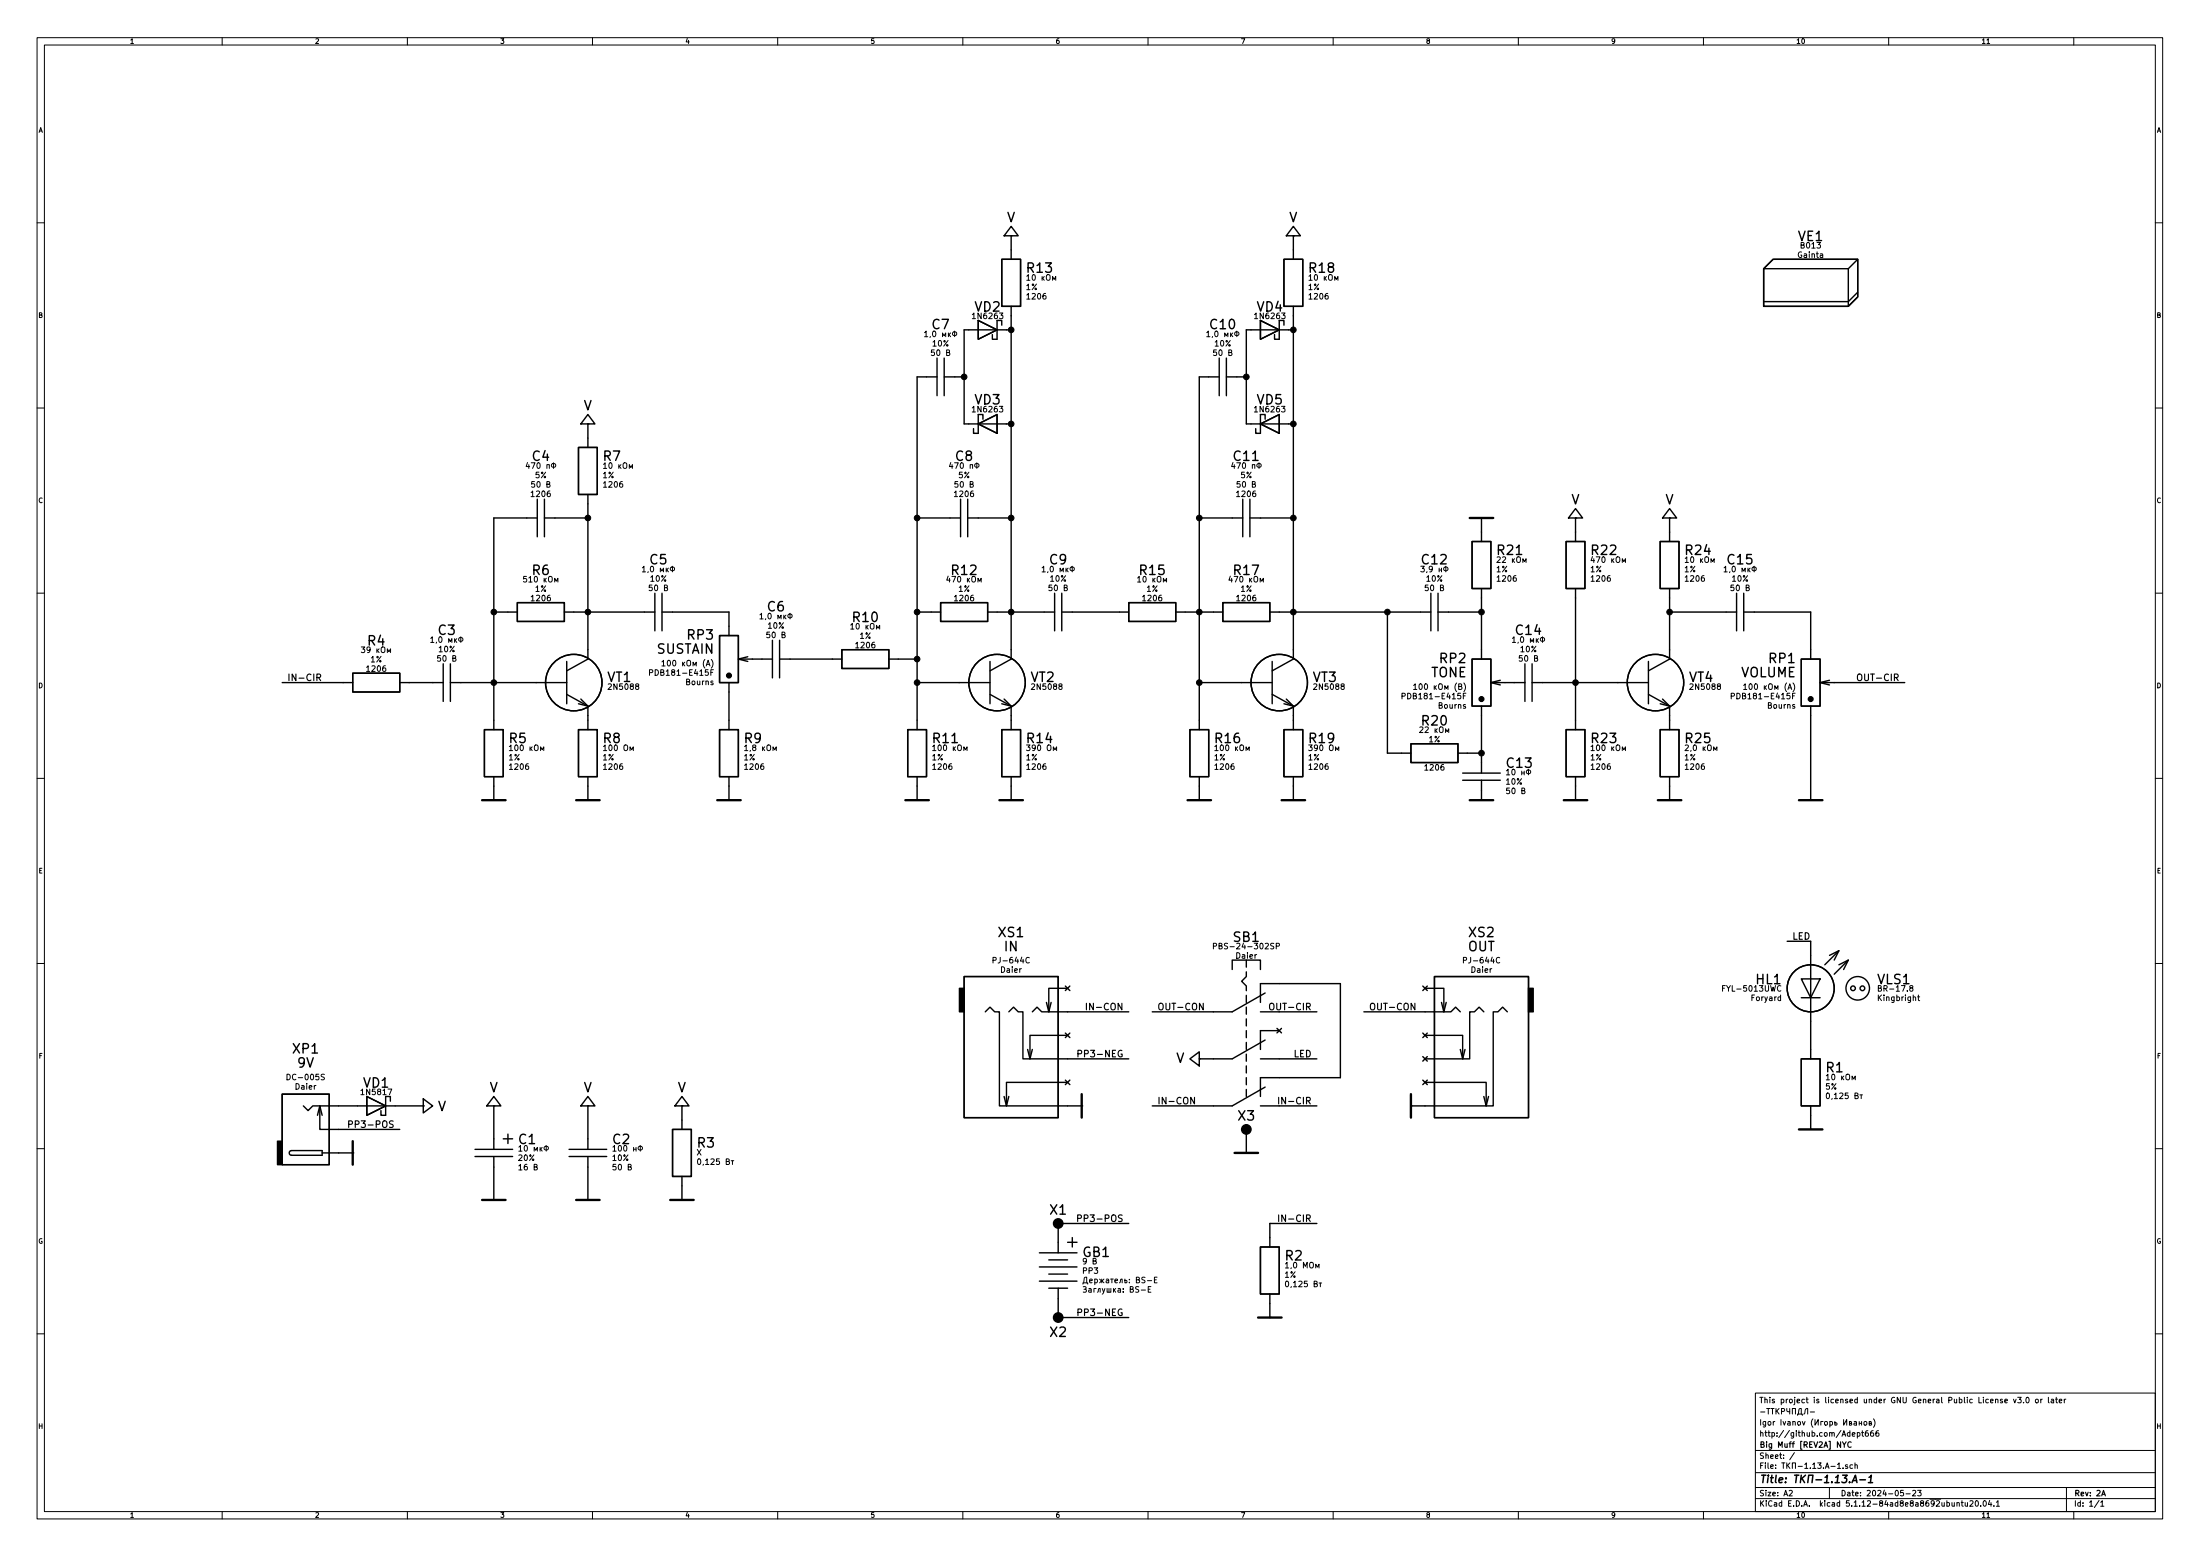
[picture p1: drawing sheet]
<svg xmlns="http://www.w3.org/2000/svg" width="594mm" height="420mm" viewBox="0 0 594 420" stroke-linecap="round" stroke-linejoin="round" font-family="sans-serif">
<g fill="none" stroke="#000" stroke-width=".27">
<path d="M10 10.2h574v400h-574zM12 12.2h570v396h-570zM60 10.2v2M110 10.2v2M160 10.2v2M210 10.2v2M260 10.2v2M310 10.2v2M360 10.2v2M410 10.2v2M460 10.2v2M510 10.2v2"/>
<path d="M536.5 11.8h.8M560 10.2v2M10 60.2h2M277.3 74.6l.4-.4v1.5M277.3 75.7h.8M278.9 74.3l.2-.1a.81 .81 0 0 1 .5 .7 .81 .81 0 0 1-.5 .8l-.4-.6zM282.6 74.4l.3-.2 .6 .2 .1 .8a.51 .51 0 0 1-.5 .5 .51 .51 0 0 1-.6-.5zM284.2 75.7v-1l.5 .8 .4-.8v1M353.5 74.6l.4-.4v1.5M353.5 75.7h.8M355.1 74.3l.2-.1a.81 .81 0 0 1 .5 .7 .81 .81 0 0 1-.5 .8l-.4-.6zM358.8 74.4l.3-.2 .6 .2 .1 .8a.51 .51 0 0 1-.5 .5 .51 .51 0 0 1-.6-.5z"/>
<path d="M360.4 75.7v-1l.5 .8 .4-.8v1M582 60.2h2M249.7 89.8l.4-.4v1.5M249.7 90.9h.8M251.2 90.8l-.1 .3M252.3 94.5h-.7l-.1 .7 .7-.1 .1 .8-.2 .1-.6-.1M253.1 94.6l.2-.1a.81 .81 0 0 1 .5 .7 .81 .81 0 0 1-.5 .8l-.4-.6zM255.6 95.2l.7-.1v-.5l-.7-.1v1.5h.6l.3-.5-.4-.3M256.1 89.9v1M256.3 90.3l.4 .6M256.7 89.9l-.6 .6M257.8 89.4v1.5"/>
<path d="M325.9 89.8l.4-.4v1.5M325.9 90.9h.8M327.4 90.8l-.1 .3M328.5 94.5h-.7l-.1 .7 .7-.1 .1 .8-.2 .1-.6-.1M329.3 94.6l.2-.1a.81 .81 0 0 1 .5 .7 .81 .81 0 0 1-.5 .8l-.4-.6zM331.8 95.2l.7-.1v-.5l-.7-.1v1.5h.6l.3-.5-.4-.3M332.3 89.9v1M332.5 90.3l.4 .6M332.9 89.9l-.6 .6M334 89.4v1.5M10 110.2h2M582 110.2h2"/>
<path d="M142.4 124.9l-.3 1.1h.9M142.8 125.5v1M144.3 130h-.7l-.1 .8 .8-.1v.7l-.2 .2-.6-.2M145.1 130.2l.2-.2a.81 .81 0 0 1 .6 .8 .81 .81 0 0 1-.6 .8l-.3-.6zM147.7 126.5v-1h.6v1M147.7 130.8l.6-.1 .1-.5-.7-.2v1.6h.6l.2-.5-.3-.3M149.5 125v1.5M163 125.4l.4-.4v1.5M163 126.5h.8M164.6 125.1l.2-.1a.81 .81 0 0 1 .5 .7 .81 .81 0 0 1-.5 .8l-.4-.6zM168.3 125.2l.3-.2 .6 .2 .1 .8a.51 .51 0 0 1-.5 .5 .51 .51 0 0 1-.6-.5zM169.9 126.5v-1l.5 .8 .4-.8v1"/>
<path d="M256.7 124.9l-.3 1.1h.9M257.1 125.5v1M258.6 130h-.7l-.1 .8 .8-.1v.7l-.2 .2-.6-.2M259.4 130.2l.2-.2a.81 .81 0 0 1 .6 .8 .81 .81 0 0 1-.6 .8l-.3-.6zM262 126.5v-1h.6v1M262 130.8l.6-.1 .1-.5-.7-.2v1.6h.6l.2-.5-.3-.3M263.8 125v1.5M332.9 124.9l-.3 1.1h.9M333.3 125.5v1M334.8 130h-.7l-.1 .8 .8-.1v.7l-.2 .2-.6-.2M335.6 130.2l.2-.2a.81 .81 0 0 1 .6 .8 .81 .81 0 0 1-.6 .8l-.3-.6zM338.2 126.5v-1h.6v1"/>
<path d="M338.2 130.8l.6-.1 .1-.5-.7-.2v1.6h.6l.2-.5-.3-.3M340 125v1.5M142.2 155.6h-.8v.8l.7-.1 .1 .7-.3 .2-.5-.2M142.8 156.1l.5-.5v1.6M142.8 157.2h.9M148.2 155.8l.3-.2a.53 .53 0 0 1 .6 .6v.5a.51 .51 0 0 1-.8 .4l-.2-.4zM149.8 157.2v-1l.4 .7 .4-.7v1M173.5 153.3l.4-.4v1.5M173.5 154.4h.8M175 154.3l-.1 .3M176.1 158h-.7l-.1 .7 .7-.1 .1 .8-.2 .1-.6-.1M176.9 158.1l.2-.1a.81 .81 0 0 1 .5 .7 .81 .81 0 0 1-.5 .8l-.4-.6z"/>
<path d="M179.4 158.7l.7-.1v-.5l-.7-.1v1.5h.6l.3-.5-.4-.3M179.9 153.4v1M180.1 153.8l.4 .6M180.5 153.4l-.6 .6M181.6 152.9v1.5M256 155.6l-.3 1.1h.9M256.4 156.2v1M257 155.6h1.1l-.7 1.6M262.5 155.8l.3-.2a.53 .53 0 0 1 .6 .6v.5a.51 .51 0 0 1-.8 .4l-.2-.4zM264.1 157.2v-1l.4 .7 .4-.7v1M281.4 153.3l.4-.4v1.5M281.4 154.4h.9"/>
<path d="M283 154.3l-.1 .3M284 158h-.7l-.1 .7 .8-.1v.8l-.2 .1-.6-.1M284.8 158.1l.2-.1a.81 .81 0 0 1 .6 .7 .81 .81 0 0 1-.6 .8l-.3-.6zM287.4 158.7l.6-.1 .1-.5-.7-.1v1.5h.6l.2-.5-.3-.3M287.9 153.4v1M288 153.8l.4 .6M288.4 153.4l-.5 .6M289.5 152.9v1.5M307.2 156.1l.4-.5v1.6M307.2 157.2h.9M308.8 155.8l.2-.2a.81 .81 0 0 1 .5 .8 .81 .81 0 0 1-.5 .8l-.4-.6zM312.5 155.8l.4-.2 .5 .2 .1 .9a.51 .51 0 0 1-.5 .5 .51 .51 0 0 1-.5-.5z"/>
<path d="M314.1 157.2v-1l.5 .7 .4-.7v1M332.2 155.6l-.3 1.1h.9M332.6 156.2v1M333.2 155.6h1.1l-.7 1.6M338.7 155.8l.3-.2a.53 .53 0 0 1 .6 .6v.5a.51 .51 0 0 1-.8 .4l-.2-.4zM340.3 157.2v-1l.4 .7 .4-.7v1M383.7 152.9h.9l-.5 .6 .5 .1v.7l-.3 .1-.6-.1M385.6 158h-.7l-.1 .7 .8-.1v.8l-.2 .1-.6-.1M386.4 158.1l.2-.1a.81 .81 0 0 1 .6 .7 .81 .81 0 0 1-.6 .8l-.3-.6zM388.6 153.9h.7M389 158.7l.6-.1 .1-.5-.7-.1v1.5h.6l.2-.5-.3-.3M389.3 153.4v1"/>
<path d="M390.4 152.9v1.5M404.3 150.5l.6-.1 .2 .4-.9 1.1h.9M405.7 150.5l.6-.1 .3 .4-1 1.1h1M409.6 150.6l.3-.2 .6 .2 .1 .8a.51 .51 0 0 1-.5 .5 .51 .51 0 0 1-.6-.5zM411.2 151.9v-1l.5 .8 .4-.8v1M430 150.3l-.4 1.1h1M430.4 150.9v1M431 150.4h1.1l-.7 1.5M436.5 150.6l.3-.2a.53 .53 0 0 1 .6 .5v.5a.51 .51 0 0 1-.8 .4l-.2-.4zM438.1 151.9v-1l.4 .8 .4-.8v1M455.1 150.8l.4-.4v1.5M455.1 151.9h.8"/>
<path d="M456.7 150.5l.2-.1a.81 .81 0 0 1 .5 .7 .81 .81 0 0 1-.5 .8l-.4-.6zM460.4 150.6l.3-.2 .6 .2 .1 .8a.51 .51 0 0 1-.5 .5 .51 .51 0 0 1-.6-.5zM462 151.9v-1l.5 .8 .4-.8v1M465.6 153.3l.4-.4v1.5M465.6 154.4h.8M467.1 154.3l-.1 .3M468.2 158h-.7l-.1 .7 .7-.1 .1 .8-.2 .1-.6-.1M469 158.1l.2-.1a.81 .81 0 0 1 .5 .7 .81 .81 0 0 1-.5 .8l-.4-.6zM471.5 158.7l.7-.1v-.5l-.7-.1v1.5h.6l.3-.5-.4-.3M472 153.4v1M472.2 153.8l.4 .6M472.6 153.4l-.6 .6"/>
<path d="M473.7 152.9v1.5M10 160.2h2M97.6 174.7h.9l-.5 .6 .4 .1v.7l-.2 .1-.6-.1M99.9 175.3l-.2 .3h-.5v-.8l.5-.1 .2 .3-.2 1.1-.5 .1M103 174.9l.3-.2 .6 .2v.8a.51 .51 0 0 1-.5 .5 .51 .51 0 0 1-.5-.5zM104.6 176.2v-1l.4 .8 .5-.8v1M116.3 172.4l.4-.5v1.6M116.3 173.5h.9M117.9 173.4l-.1 .3M118.9 177h-.7l-.1 .7h.8v.7l-.2 .2-.6-.2M119.7 177.2l.2-.2a.81 .81 0 0 1 .6 .8 .81 .81 0 0 1-.6 .8l-.3-.6zM122.3 177.7h.6l.1-.5-.7-.2v1.6h.6l.2-.6-.3-.3"/>
<path d="M122.8 172.5v1M122.9 172.9l.4 .6M123.3 172.5l-.5 .5M124.4 171.9v1.6M178.7 178.7l.5-.4v1.5M178.7 179.8h.9M180.3 178.4l.2-.1a.81 .81 0 0 1 .6 .8 .81 .81 0 0 1-.6 .7l-.3-.6zM190.3 178.1a1.78 1.78 0 0 0 0 2.3M190.7 179.8l.5-1.5 .5 1.5M190.9 179.4h.7M192.1 178.1a1.7 1.7 0 0 1 0 2.3M205.2 166l.4-.4v1.5"/>
<path d="M205.2 167.1h.9M206.8 167l-.1 .3M207.8 170.7h-.7l-.1 .7 .8-.1v.8l-.2 .1-.6-.1M208.6 170.8l.2-.1a.81 .81 0 0 1 .6 .7 .81 .81 0 0 1-.6 .8l-.3-.6zM211.2 171.4l.6-.1 .1-.5-.7-.1v1.5h.6l.2-.5-.3-.3M211.7 166.1v1M211.8 166.5l.4 .6M212.2 166.1l-.5 .6M213.3 165.6v1.5M229.7 168.8l.4-.5v1.6M229.7 169.9h.9M231.3 168.5l.2-.2a.81 .81 0 0 1 .5 .8 .81 .81 0 0 1-.5 .8l-.3-.6z"/>
<path d="M235.1 168.5l.3-.2 .6 .2v.9a.51 .51 0 0 1-.5 .5 .51 .51 0 0 1-.5-.5zM236.7 169.9v-1l.4 .7 .4-.7v1M408.4 172.4l.4-.5v1.6M408.4 173.5h.9M410 173.4l-.1 .3M411 177h-.7l-.1 .7h.8v.7l-.2 .2-.6-.2M411.8 177.2l.2-.2a.81 .81 0 0 1 .6 .8 .81 .81 0 0 1-.6 .8l-.3-.6zM414.4 177.7h.6l.1-.5-.7-.2v1.6h.6l.2-.6-.3-.3M414.9 172.5v1M415 172.9l.4 .6M415.4 172.5l-.5 .5M416.5 171.9v1.6"/>
<path d="M582 160.2h2M175.4 181.6h.7l.1-.6-.8-.2v1.6M191.9 181.6h.6M192.7 180.8h-.8v1.6M378.6 188l.7-.1 .1-.6-.8-.1v1.5M381.7 185.1l.5-.5v1.6M381.7 186.2h.9M383.3 184.8l.2-.2a.81 .81 0 0 1 .6 .8 .81 .81 0 0 1-.6 .8l-.3-.6zM383.4 196.4l.6-.1 .3 .4-1 1.1h1M384.8 196.4l.6-.1 .3 .4-.9 1.1h.9M388.7 196.5l.4-.2 .5 .2 .1 .8a.51 .51 0 0 1-.5 .5 .51 .51 0 0 1-.5-.5zM390.3 197.8v-1l.5 .8 .4-.8v1"/>
<path d="M393.3 184.4a1.7 1.7 0 0 0 0 2.4M393.9 185.4l.7-.2v-.4l-.7-.2v1.6h.6l.3-.5-.4-.3M395.1 187.9h.6M395.3 184.4a1.78 1.78 0 0 1 0 2.4M395.9 187.2h-.8v1.5M467.5 188l.7-.1 .1-.6-.8-.1v1.5M470.8 185.1l.5-.5v1.6M470.8 186.2h.9M472.4 184.8l.2-.2a.81 .81 0 0 1 .6 .8 .81 .81 0 0 1-.6 .8l-.3-.6zM482.4 184.4a1.78 1.78 0 0 0 0 2.4M482.8 186.2l.5-1.6 .5 1.6M483 185.7h.7"/>
<path d="M484 187.9h.6M484.2 184.4a1.7 1.7 0 0 1 0 2.4M484.8 187.2h-.8v1.5M10 210.2h2M137.5 201.6l.5-.4v1.5M137.5 202.7h.9M139.1 201.3l.3-.1a.81 .81 0 0 1 .5 .7 .81 .81 0 0 1-.5 .8l-.4-.6zM144.4 201.4l.3-.2a.53 .53 0 0 1 .6 .5v.5a.51 .51 0 0 1-.8 .4l-.2-.4zM146 202.7v-1l.4 .8 .4-.8v1M163 201.6l.4-.4v1.5M163 202.7h.8M164.5 201.3l.3-.1a.81 .81 0 0 1 .5 .7 .81 .81 0 0 1-.5 .8l-.4-.6z"/>
<path d="M166 201.3l.2-.1a.81 .81 0 0 1 .5 .7 .81 .81 0 0 1-.5 .8l-.3-.6zM168.6 201.4l.2-.2a.53 .53 0 0 1 .7 .5v.5a.51 .51 0 0 1-.5 .5 .51 .51 0 0 1-.5-.5zM170.1 202.7v-1l.5 .8 .4-.8v1M201.1 201.6l.4-.4v1.5M201.1 202.7h.8M202.6 202.6l-.1 .3M207.2 201.4l.2-.2a.53 .53 0 0 1 .7 .5v.5a.51 .51 0 0 1-.5 .5 .51 .51 0 0 1-.5-.5zM208.7 202.7v-1l.5 .8 .4-.8v1M251.8 201.6l.5-.4v1.5M251.8 202.7h.9M253.4 201.3l.3-.1a.81 .81 0 0 1 .5 .7 .81 .81 0 0 1-.5 .8l-.4-.6zM258.7 201.4l.3-.2a.53 .53 0 0 1 .6 .5v.5a.51 .51 0 0 1-.8 .4l-.2-.4z"/>
<path d="M260.3 202.7v-1l.4 .8 .4-.8v1M277.2 201.2h.9l-.5 .5 .5 .2v.6l-.3 .2-.6-.2M282.9 201.4l.2-.2a.53 .53 0 0 1 .7 .5v.5a.51 .51 0 0 1-.5 .5 .51 .51 0 0 1-.5-.5zM284.4 202.7v-1l.5 .8 .4-.8v1M328 201.6l.5-.4v1.5M328 202.7h.9M329.6 201.3l.3-.1a.81 .81 0 0 1 .5 .7 .81 .81 0 0 1-.5 .8l-.4-.6zM334.9 201.4l.3-.2a.53 .53 0 0 1 .6 .5v.5a.51 .51 0 0 1-.8 .4l-.2-.4zM336.5 202.7v-1l.4 .8 .4-.8v1M353.4 201.2h.9l-.5 .5 .5 .2v.6l-.3 .2-.6-.2M359.1 201.4l.2-.2a.53 .53 0 0 1 .7 .5v.5a.51 .51 0 0 1-.5 .5 .51 .51 0 0 1-.5-.5zM360.6 202.7v-1l.5 .8 .4-.8v1"/>
<path d="M406.8 208.1l.4-.4v1.5M406.8 209.2h.9M407.6 212.8h-.7l-.1 .7 .7-.1 .1 .8-.2 .1-.6-.1M408.4 212.9l.2-.1a.81 .81 0 0 1 .5 .8 .81 .81 0 0 1-.5 .7l-.3-.6zM410.9 208.7h.7M410.9 213.5l.7-.1 .1-.5-.8-.1v1.5h.6l.3-.5-.3-.3M411.6 208.2v1M412.7 207.7v1.5M429.6 201.6l.5-.4v1.5M429.6 202.7h.9M431.2 201.3l.3-.1a.81 .81 0 0 1 .5 .7 .81 .81 0 0 1-.5 .8l-.4-.6zM436.5 201.4l.3-.2a.53 .53 0 0 1 .6 .5v.5a.51 .51 0 0 1-.8 .4l-.2-.4z"/>
<path d="M438.1 202.7v-1l.4 .8 .4-.8v1M455.1 201.3l.5-.1 .3 .4-.9 1.1h.9M456.6 202.6l-.1 .3M461.2 201.4l.2-.2a.53 .53 0 0 1 .7 .5v.5a.51 .51 0 0 1-.5 .5 .51 .51 0 0 1-.5-.5zM462.7 202.7v-1l.5 .8 .4-.8v1M582 210.2h2M268.1 259.3l.8-.1 .1-.6-.9-.1v1.5M278 258.6a.68 .68 0 0 0-1 .7 .68 .68 0 0 0 1 .6M327.7 255.5l.7-.1v-.6l-.7-.1v1.5M344.6 255.5l.8-.1v-.6l-.8-.1v1.5M395.2 259.3l.7-.1 .1-.6-.8-.1v1.5M405 258.6a.68 .68 0 0 0-1 .7 .68 .68 0 0 0 1 .6"/>
<path d="M10 260.2h2M465.2 266.8h.5M465.9 266.1h-.7v1.6M480.9 266.3a.68 .68 0 0 0-1 .6 .68 .68 0 0 0 1 .6M507.2 266.8l.7-.1v-.4l-.7-.2v1.6h.6l.3-.6-.4-.3M516 266.8l-.3-.3 .1-.2 .6-.1v.5l-.4 .1-.3 .3 .3 .6 .4-.1 .2-.2-.3-.6M517.8 269.2h.6M518 268.7v1.3l.4 .2M582 260.2h2M77.5 290.1a.77 .77 0 0 1 .9 .7 .77 .77 0 0 1-.9 .8zM87.6 290.1h-.7l-.1 .5a.63 .63 0 0 1 .7 .8l-.8 .1M493.2 290.5l.4-.4v1.5"/>
<path d="M493.2 291.6h.8M493.3 295.3l.2-.2a.81 .81 0 0 1 .5 .8 .81 .81 0 0 1-.5 .8l-.3-.6zM494.8 290.2l.2-.1a.81 .81 0 0 1 .5 .7 .81 .81 0 0 1-.5 .8l-.4-.6zM498.5 290.3l.3-.2 .6 .2 .1 .8a.51 .51 0 0 1-.5 .5 .51 .51 0 0 1-.6-.5zM500.1 291.6v-1l.5 .8 .4-.8v1M500.9 295.9l.7-.2v-.4l-.7-.2v1.6h.6l.3-.5-.4-.3M502.2 295.6h.7M502.6 295.6v1.1M10 310.2h2M140.1 309.7l.4-.4v1.5M140.1 314.8l.4-.4v1.5M140.1 310.8h.9"/>
<path d="M140.1 315.9h.9M141.7 309.4l.2-.1a.81 .81 0 0 1 .5 .8 .81 .81 0 0 1-.5 .7l-.3-.5zM142.3 314.4h-.3l-.4 .3v.9l.3 .3 .5-.1-.1-.8h-.4l-.3 .3M144.2 315.1l.7-.1 .1-.5-.8-.1v1.5h.6l.3-.5-.3-.3M145.8 309.8v1M146 310.3l.4 .5M146.4 309.8l-.6 .6M147.5 309.3v1.5M165.5 309.7l.4-.4v1.5M165.5 310.8h.9M166.3 314.4h-.7l-.1 .7 .7-.1 .1 .8-.2 .1-.6-.1M167.1 314.5l.2-.1a.81 .81 0 0 1 .5 .8 .81 .81 0 0 1-.5 .7l-.3-.6z"/>
<path d="M169.6 315.1l.7-.1 .1-.5-.8-.1v1.5h.6l.3-.5-.3-.3M171.1 310.3h.7M171.8 309.8v1M172.9 309.3v1.5M188.5 313l.2-.1a.81 .81 0 0 1 .5 .8 .81 .81 0 0 1-.5 .7l-.3-.5zM196.1 313.6l.7-.1v-.5l-.7-.1v1.5h.6l.3-.5-.4-.3M197.4 313.4h.7M197.8 313.4v1M582 310.2h2M292.4 346.8v-.4h1.3v.4M292.5 347.5h.7l.1 .3-.3 .3 .4 .3-.3 .5h-.6M292.6 346.4l.2-1.2 .3-.3h.3v1.5"/>
<path d="M292.7 348.1h.3M293.4 340.4l-.3 .3h-.5v-.8l.5-.1 .3 .3-.1 .8-.4 .4h-.3M294 348h.6l.1 .9M294.2 345.9l.8-.2-.1-.2-.4-.1-.3 .2 .1 .7h.6M294.7 348.3l-.7 .3 .2 .3h.5M295.2 340.5l.7-.1v-.5l-.7-.1v1.5h.6l.3-.5-.4-.3M295.6 345.5l.5-.1 .2 .3-.1 .6h-.6M295.6 345.4v1.5M296 347.9h-.6v1M296.3 348.9l.5-1h.3v1M296.9 345.4l.6 .6 .6-.6M297.4 345.9l-.5 .5"/>
<path d="M297.5 345.4v1M297.6 345.9l.5 .5M297.6 347.9l.4 1M298.4 347.9l-.5 1.4-.3 .1M298.7 345.5h.6l.1 .9M299.4 345.7l-.7 .3 .2 .4 .5-.1M305.2 348.1l.7-.1v-.5l-.7-.1v1.5h.6l.3-.5-.4-.3M306.9 345.6l.7-.1v-.5l-.7-.1v1.5h.5l.3-.5-.3-.3M307.5 347.5h-.7l-.1 .5a.63 .63 0 0 1 .7 .8l-.7 .1M308.2 348.4h1.1M309.2 344.9h-.7l-.1 .6a.63 .63 0 0 1 .7 .7l-.8 .1M309.9 345.8h1.1"/>
<path d="M310.1 348.1h.5M310.8 347.4h-.7v1.5h.7M311.7 345.6h.5M312.4 344.9h-.7v1.5h.7M347.1 341.3l.4-.4v1.5M347.1 342.4h.9M347.2 346.1l.3-.2a.81 .81 0 0 1 .5 .8 .81 .81 0 0 1-.5 .8l-.4-.6zM348.7 342.3l-.1 .3M349.4 341l.3-.1a.81 .81 0 0 1 .5 .7 .81 .81 0 0 1-.5 .8l-.4-.6zM352 342.4v-1.5l.5 1.1 .5-1.1v1.5M353.7 341.1l.3-.2a.53 .53 0 0 1 .7 .5v.5a.51 .51 0 0 1-.5 .5 .51 .51 0 0 1-.6-.5zM354.9 346.7l.7-.2v-.4l-.7-.2v1.6h.5l.4-.5-.4-.3"/>
<path d="M355.3 342.4v-1l.5 .8 .4-.8v1M356.2 346.4h.7M356.5 346.4v1.1M10 360.2h2M474 376.2h108v32h-108zM541.4 378.3l.7-.1-.1-.3-.4-.1-.2 .2v.7h.6M543.7 377.8l.4 1 .3-1M544.9 377.3h.9l-.5 .6 .4 .1v.7h-.8M546.4 378.7v.1M547.2 377.5l.2-.2a.8 .8 0 0 1 .5 .8 .8 .8 0 0 1-.5 .7l-.3-.6zM549.7 377.9h.7v.8h-.7zM551.1 377.8v1"/>
<path d="M551.5 377.8l-.4 .3M553.1 377.3v1.3l.3 .2M553.9 377.9h.6l.1 .9M554.6 378.2l-.8 .3 .3 .3 .5-.1M555.1 377.8h.5M555.3 377.3v1.3l.3 .2M556.1 378.3l.7-.1-.1-.3-.4-.1-.2 .2v.7h.6M557.4 377.8v1M557.9 377.8l-.5 .3M582 360.2h2M474 397.7h108M474 391.7h108"/>
<path d="M475.4 381.3h1.2M477.1 380.3h.8M477.5 380.3v1.5M478.2 380.3h.9M478.6 380.3v1.5M479.6 380.3v1.5M479.8 381l.6 .8M480.4 380.3l-.8 .9M481.1 381.1l.7-.1v-.6l-.7-.1v1.5M482.5 380.3l.1 .8 .7 .1M483.3 380.3v1.5M484 381.8v-1.5h.8v1.5"/>
<path d="M484.6 392.2l-1.3 2M485.4 382.2v-.4h1.3v.4M485.6 381.8l.2-1.2 .3-.3h.3v1.5M487.1 381.8l.2-.2 .3-1 .3-.3h.2v1.5M488.8 381.3h1.2M489.6 383.1a1.71 1.71 0 0 0 0 2.3M490.1 383.3v1.5l.9-1.5v1.5M492.3 383.8h-.6v1M492.8 384h.6v.7h-.6zM492.9 396.5l.5-1.5 .5 1.5M493.1 396.1h.7M494.1 383.9l.5-.1 .2 .3v.6l-.7 .1"/>
<path d="M494.1 383.8v1.5M494.4 396h1.2M495.5 383.8v1h.5v-.5l-.5-.1M496.2 395.4l.4-.4v1.5M496.2 396.5h.9M497.7 396.4v.1M497.8 383.3v1.5l.9-1.5v1.5M498.9 395.6l-.3-.1-.3 .2 .1 .3 .5 .1v.3h-.6M499.4 384.3h.5l.1-.3-.2-.2h-.4v1h.6v-.3l-.2-.2M500.2 387.3l.7-.1-.1-.3-.4-.1-.2 .2 .1 .7h.5M500.3 395.6l-.5-.1-.3 .3 .1 .6h.7M500.7 383.9h.6v.9"/>
<path d="M500.9 395.6h.6v.9M500.9 395v1.5M501.3 384.2l-.7 .3 .2 .3h.5M501.5 386.9l.5-.1 .3 .3-.1 .6h-.7M501.5 386.8v1.5M502.1 384.3h.6M502.1 383.8v1M502.7 386.8h.6M502.7 383.8v1M502.9 386.3v1.3l.4 .2M503.4 384h.6v.7h-.6zM504.4 386.3l-.4 .1-.2 .3-.1 .8 .3 .3 .5-.1-.1-.7-.4-.1-.3 .3"/>
<path d="M504.7 384.3h.6v-.3l-.2-.2h-.4v1h.6v-.4l-.2-.1M505.8 386.3h-.3l-.3 .4-.1 .8 .3 .3 .5-.1-.1-.7-.4-.1-.3 .3M505.9 383.1a1.71 1.71 0 0 1 0 2.3M507.3 386.3h-.3l-.4 .4v.8l.2 .3 .5-.1v-.7l-.5-.1-.2 .3M60 408.2v2M110 408.2v2M160 408.2v2M210 408.2v2M260 408.2v2M310 408.2v2M360 408.2v2M410 408.2v2"/>
<path d="M460 408.2v2M474 404.7h108M474 401.7h108M483.1 402.6l.6-.2 .3 .5-.9 1h.9M494 401.7v3M510 408.2v2M514 402.4h-.7l-.1 .7h.7l.1 .7h-.8M514.7 403.4h1.1M516.5 402.6l.5-.2 .3 .5-.9 1h.9M517.8 402.4h1l-.5 .6 .4 .1v.7h-.9M528.4 405.9l.6-.1 .1 .9M528.4 405.7v1"/>
<path d="M529.6 405.7h.5M529.8 405.2v1.3l.3 .2M530.7 405.7v.9h.6M531.3 405.7v1M532 405.4l.5-.2 .3 .5-.9 1h.9M533.6 405.3l.1-.1a.8 .8 0 0 1 .6 .8 .8 .8 0 0 1-.6 .7 1 1 0 0 1-.1-1.4zM534.9 406.6v.1M535.7 405.4l.2-.2a.8 .8 0 0 1 .5 .8 .8 .8 0 0 1-.5 .7l-.4-.5zM536.5 409.7h.8M537.3 405.1l-.4 1.1h1M537.6 405.7v1M538.4 406.6v.1"/>
<path d="M539.1 405.7l.4-.5v1.5M539.1 406.7h.8M558 401.7v6.5M560 408.2v2M566.8 405.1l-1.2 2M567.3 405.7l.4-.5v1.5M567.3 406.7h.8"/>
<circle cx="257.8" cy="90.1" r=".56"/>
<circle cx="334" cy="90.1" r=".56"/>
<circle cx="149.5" cy="125.7" r=".56"/>
<circle cx="263.8" cy="125.7" r=".56"/>
<circle cx="340" cy="125.7" r=".56"/>
<circle cx="181.6" cy="153.6" r=".56"/>
<circle cx="289.5" cy="153.6" r=".56"/>
<circle cx="390.5" cy="153.6" r=".56"/>
<circle cx="473.7" cy="153.6" r=".56"/>
<circle cx="124.4" cy="172.7" r=".56"/>
<circle cx="213.3" cy="166.3" r=".56"/>
<circle cx="416.5" cy="172.7" r=".56"/>
<circle cx="412.8" cy="208.5" r=".57"/>
<circle cx="147.5" cy="310.1" r=".56"/>
<circle cx="172.9" cy="310.1" r=".56"/>
</g>
<g fill="none" stroke="#000" stroke-width=".3">
<path d="M85.6 182.9h.8l.2-.3-.1-.4-.9-.2v1.8M86 182.9l.6 .9M501.6 182.3l.4-.3 .5 .1a1.11 1.11 0 0 1-.2 1.7 .59 .59 0 0 1-.7-.6zM293.4 270.9v1.8M324.9 270.9v1.8l-1-1.8v1.8M342.9 271.2l.4-.3 .5 .1a1.11 1.11 0 0 1-.2 1.7 .59 .59 0 0 1-.8-.6zM382.1 270.9v1.8l-1-1.8v1.8M291.1 284.5h.8l.1-.7-.9-.2v1.8M322.6 296.3v1.8l-1.1-1.8v1.8M345.3 296.3v1.8M94.2 303.6l.8-.1 .2-.2-.1-.5-.9-.1v1.7M291 329l.8-.1 .2-.2-.1-.5-.9-.1v1.7"/>
<path d="M345.3 328.1v1.7M291.1 354.4l.8-.1 .1-.7-.9-.1v1.7M497.5 389.3l.5 .8 .5-.8M498 390.1v.7M499.9 389.5a.66 .66 0 0 0-1 .6 .66 .66 0 0 0 1 .6M567.5 403.9l.5-1.5 .5 1.5"/>
</g>
<path d="M495.7 398.9l.6-.6-.2 2M497.6 398.3h1.2l-.7 .8 .4 .1 .2 .3-.3 .7-.8 .1-.2-.1M500.4 399.8h.9M502.2 399.6h1.5M504.7 398.9l.6-.6-.2 2M495.5 400.3h1.2M499.5 400.2l-.1 .1M500.1 400.3l.9-2 .4 2M504.5 400.3h1.2" fill="none" stroke="#000" stroke-width=".41"/>
<g fill="none" stroke="#000" stroke-width=".38">
<path d="M270.5 70h5.1v12.7h-5.1zM273 61.1l2 2.6h-3.9zM273 63.7v6.3M346.7 70h5.1v12.7h-5.1zM349.2 61.1l2 2.6h-3.9zM349.2 63.7v6.3M476.2 72.6l2.6-2.6h22.8v10.2l-2.5 2.5h-22.9zM476.2 72.6h22.9M499.1 72.6v10.1M501.6 78.9l-2.5 2.5h-22.9M501.6 70l-2.5 2.6M253 96.7v10.1"/>
<path d="M255 96.7v10.1M264.2 86.5l5 2.6-5 2.5zM270.5 87.8v-1.3h-1.3v5.1h-1.2v-1.3M273 89.1h-12.7v25.4h12.7M273 82.7v95.3l-5.7 3.1M329.2 96.7v10.1M331.2 96.7v10.1M340.4 86.5l5 2.6-5 2.5zM346.7 87.8v-1.3h-1.3v5.1h-1.2v-1.3M349.2 89.1h-12.7v25.4h12.7M349.2 82.7v95.3l-5.7 3.1M158.7 111.9l2 2.6h-3.9z"/>
<path d="M158.7 114.5v6.3M253 101.8h-5.4v95.2M255 101.8h5.3M264.2 114.5l5-2.6v5.1zM265.4 113.2v-1.3h-1.2v5.1h-1.3v-1.3M329.2 101.8h-5.4v95.2M331.2 101.8h5.3M340.4 114.5l5-2.6v5.1zM341.6 113.2v-1.3h-1.2v5.1h-1.3v-1.3M145.1 139.9h-11.8v57.1M145.1 134.8v10.1M147 139.9h11.7"/>
<path d="M147 134.8v10.1M156.2 120.8h5.1v12.7h-5.1zM158.7 133.5v44.5l-5.7 3.1M247.6 139.9h11.8M259.4 134.8v10.1M261.3 134.8v10.1M261.3 139.9h11.7M323.8 139.9h11.8M335.6 134.8v10.1M337.5 139.9h11.7M337.5 134.8v10.1M400 139.9v6.3"/>
<path d="M425.4 137.3l2 2.6h-3.9zM425.4 139.9v6.3M450.8 137.3l2 2.6h-3.9zM450.8 139.9v6.3M397.5 146.2h5.1v12.7h-5.1zM400 158.9v19.1M422.9 146.2h5.1v12.7h-5.1zM425.4 158.9v38.1M448.3 146.2h5.1v12.7h-5.1zM450.8 158.9v19.1l-5.7 3.1M119.7 179.2v10.2M121.6 179.2v10.2"/>
<path d="M133.3 165.3h6.4M139.7 162.7h12.7v5.1h-12.7zM152.4 165.3h24.4M153 178.6v11.4M176.8 160.2v10.1M178.8 165.3h18v6.3M178.8 160.2v10.1M194.3 171.6h5.1v12.7h-5.1zM199.4 178h9.2M201.9 177.3l-2.5 .7 2.5 .6M208.6 172.9v10.1M210.5 178h16.8"/>
<path d="M210.5 172.9v10.1M227.3 175.4h12.7v5.1h-12.7zM240 178h7.6M247.6 165.3h6.4M254 162.7h12.7v5.1h-12.7zM266.7 165.3h18.1M267.3 178.6v11.4M284.8 160.2v10.1M286.7 165.3h18.1M286.7 160.2v10.1M304.8 162.7h12.7v5.1h-12.7zM317.5 165.3h12.7"/>
<path d="M330.2 162.7h12.7v5.1h-12.7zM342.9 165.3h43.5M343.5 178.6v11.4M374.6 165.3v38.1h6.4M386.4 160.2v10.1M388.3 165.3h11.7M388.3 160.2v10.1M397.5 178h5.1v12.7h-5.1zM411.8 179.2v10.2M413.7 179.2v10.2M445.1 178.6v11.4M450.8 165.3h18.1"/>
<path d="M468.9 160.2v10.1M470.9 160.2v10.1M470.9 165.3h18v12.7M486.4 178h5.1v12.7h-5.1zM76.2 184.3h19M95.2 181.8h12.7v5.1h-12.7zM107.9 184.3h11.8M121.6 184.3h31.4M130.8 197h5.1v12.7h-5.1zM153 187.5l5.7 3.2M156.2 197h5.1v12.7h-5.1zM156.2 190l2.5 .7"/>
<path d="M156.8 188.8l1.9 1.9M158.7 190.7v6.3M194.3 197h5.1v12.7h-5.1zM196.8 184.3v12.7M245.1 197h5.1v12.7h-5.1zM247.6 184.3h19.7M267.3 187.5l5.7 3.2M270.5 197h5.1v12.7h-5.1zM270.5 190l2.5 .7M271.1 188.8l1.9 1.9M273 190.7v6.3M321.3 197h5.1v12.7h-5.1z"/>
<path d="M323.8 184.3h19.7M343.5 187.5l5.7 3.2M346.7 197h5.1v12.7h-5.1zM346.7 190l2.5 .7M347.3 188.8l1.9 1.9M349.2 190.7v6.3M400 190.7v18.1M402.6 184.3h9.2M405.1 183.7l-2.5 .6 2.5 .7M413.7 184.3h31.4M422.9 197h5.1v12.7h-5.1zM445.1 187.5l5.7 3.2"/>
<path d="M448.3 197h5.1v12.7h-5.1zM448.3 190l2.5 .7M448.9 188.8l1.9 1.9M450.8 190.7v6.3M488.9 190.7v25.4M491.5 184.3h22.8M494 183.7l-2.5 .6 2.5 .7M133.3 209.7v6.4M158.7 209.7v6.4M196.8 209.7v6.4M247.6 209.7v6.4M273 209.7v6.4"/>
<path d="M323.8 209.7v6.4M349.2 209.7v6.4M381 200.8h12.7v5.1h-12.7zM393.7 203.4h6.3M395 210.7h10.1M395 208.8h10.1M400 210.7v5.4M425.4 209.7v6.4M450.8 209.7v6.4M336.5 259.2v2M482.6 254.2h6.3v31.7M494 258l2.6-1.3-1.3 2.5"/>
<path d="M496.6 256.7l-3.8 3.8M499.1 259.2l-3.8 3.9M260.3 263.7h25.4v38.1h-25.4zM266.1 273.2l1.2-1.3 1.3 1.3h1.3v25.4h22.2M272.4 273.2l1.3-1.3 1.3 1.3h1.2v12.7h28.6M278.8 273.2l1.2-1.3 1.3 1.3h23.5M282.6 270.7l.6 2.5 .6-2.5M287.7 279l1.2 1.2M287.7 266.3l1.2 1.2M288.3 279.6h-10.2v6.3M288.3 266.9h-5.1v6.3M288.9 279l-1.2 1.2"/>
<path d="M288.9 266.3l-1.2 1.2M332.7 261.8v-2.6h7.7v2.6M336.5 262.4v1.3l-1.2 1.3 1.2 1.2v1.3M336.5 268.8v1.9M336.5 271.9v2M336.5 275.1v1.9M336.5 278.3v1.9M340.4 270.7v-5.1h21.5v25.4h-21.5v5.1M340.4 273.2h15.2M341.6 268.1l-8.9 5.1h-21.6M344.8 277.7l1.2 1.2M345.4 278.3h-5v5.1"/>
<path d="M346 277.7l-1.2 1.2M368.3 273.2h23.5l1.3-1.3 1.2 1.3M384.2 266.3l1.2 1.2M384.2 279l1.2 1.2M384.8 279.6h10.2v6.3M384.8 266.9h5.1v6.3M385.4 266.3l-1.2 1.2M385.4 279l-1.2 1.2M387.3 263.7h25.4v38.1h-25.4zM389.3 270.7l.6 2.5 .6-2.5M400.7 273.2l-1.3-1.3-1.3 1.3h-1.2v12.7h-12.1M407 273.2l-1.2-1.3-1.3 1.3h-1.3v25.4h-22.2"/>
<path d="M486.4 264.3h5.1l-2.6 5.1zM486.4 269.4h5.1M496.6 260.5l2.5-1.3-1.3 2.6M76.2 295.4h12.7v19.1h-12.7zM81.9 298.6l1.3 1.3 1.3-1.3h29.8M86.4 298.6v6.4h21.5M99.1 296.1l5 2.5-5 2.6zM105.4 297.3v-1.2h-1.3v5.1h-1.2v-1.3M114.3 296.7l2.5 1.9-2.5 1.9zM133.3 296.1l2 2.5h-3.9zM133.3 298.6v11.8M158.7 296.1l2 2.5h-3.9z"/>
<path d="M158.7 298.6v11.8M184.1 296.1l2 2.5h-3.9zM184.1 298.6v6.4M271.1 296.1l.7 2.5 .6-2.5M277.5 283.4l.6 2.5 .7-2.5M287.7 291.7l1.2 1.2M288.3 292.3h-16.5v6.3M288.9 291.7l-1.2 1.2M321.3 285.9l2.5-1.9v3.8zM336.5 281.5v1.9M336.5 284.6v2M336.5 287.8v1.9"/>
<path d="M336.5 291v1.9M336.5 294.2v1.9M340.4 285.9h15.2M340.4 298.6h15.2M341.6 293.5l-8.9 5.1h-21.6M341.6 280.8l-8.9 5.1h-8.9M384.2 291.7l1.2 1.2M384.2 285.3l1.2 1.2M384.8 292.3h16.5v6.3M385.4 291.7l-1.2 1.2M385.4 285.3l-1.2 1.2M394.3 283.4l.7 2.5 .6-2.5"/>
<path d="M400.7 296.1l.6 2.5 .7-2.5M486.4 285.9h5.1v12.7h-5.1zM488.9 298.6v6.4M78.3 310.9l.3-.2h8.4v1.3h-8.4l-.4-.4zM85.7 301.2l.7-2.6 .6 2.6M87 311.3h8.2M128.3 312.3h10.1M128.3 310.4h10.1M133.3 312.3v11.7M135.9 307.5h2.5M137.2 306.2v2.6M153.7 312.3h10.1"/>
<path d="M153.7 310.4h10.1M158.7 312.3v11.7M181.6 305h5.1v12.7h-5.1zM184.1 317.7v6.3M336.5 305v6.3M280.7 338.3h10.1M288.3 335.4h2.5M289.6 334.2v2.5M304.8 330.4h-19.1v7.9M340.4 336.7h5v12.7h-5zM355.6 330.4h-12.7v6.3M280.7 345.9h10.1"/>
<path d="M280.7 342.1h10.1M283.2 347.8h5.1M283.2 344h5.1M283.2 340.2h5.1M285.7 347.8v8h19.1M342.9 349.4v6.4"/>
<circle cx="154.9" cy="184.3" r="7.6"/>
<circle cx="269.2" cy="184.3" r="7.6"/>
<circle cx="345.4" cy="184.3" r="7.6"/>
<circle cx="447" cy="184.3" r="7.6"/>
<circle cx="488.9" cy="266.9" r="6.3"/>
<circle cx="500.4" cy="266.9" r=".63"/>
<circle cx="501.7" cy="266.9" r="3.2"/>
<circle cx="502.9" cy="266.9" r=".63"/>
</g>
<g fill="#000">
<circle cx="273" cy="63.7" r=".19"/>
<circle cx="349.2" cy="63.7" r=".19"/>
<circle cx="158.7" cy="114.5" r=".19"/>
<circle cx="400" cy="139.9" r=".19"/>
<circle cx="425.4" cy="139.9" r=".19"/>
<circle cx="450.8" cy="139.9" r=".19"/>
<circle cx="133.3" cy="216.1" r=".19"/>
<circle cx="158.7" cy="216.1" r=".19"/>
<circle cx="196.8" cy="216.1" r=".19"/>
<circle cx="247.6" cy="216.1" r=".19"/>
<circle cx="273" cy="216.1" r=".19"/>
<circle cx="323.8" cy="216.1" r=".19"/>
<circle cx="349.2" cy="216.1" r=".19"/>
<circle cx="400" cy="216.1" r=".19"/>
<circle cx="425.4" cy="216.1" r=".19"/>
<circle cx="450.8" cy="216.1" r=".19"/>
<circle cx="488.9" cy="216.1" r=".19"/>
<circle cx="114.3" cy="298.6" r=".19"/>
<circle cx="133.3" cy="298.6" r=".19"/>
<circle cx="158.7" cy="298.6" r=".19"/>
<circle cx="184.1" cy="298.6" r=".19"/>
<circle cx="292.1" cy="298.6" r=".19"/>
<circle cx="323.8" cy="285.9" r=".19"/>
<circle cx="381" cy="298.6" r=".19"/>
<circle cx="95.2" cy="311.3" r=".19"/>
<circle cx="336.5" cy="305" r=".19"/>
<circle cx="336.5" cy="311.3" r=".19"/>
<circle cx="488.9" cy="305" r=".19"/>
<circle cx="133.3" cy="324" r=".19"/>
<circle cx="158.7" cy="324" r=".19"/>
<circle cx="184.1" cy="324" r=".19"/>
<circle cx="285.7" cy="330.4" r=".19"/>
<circle cx="285.7" cy="355.8" r=".19"/>
<circle cx="342.9" cy="355.8" r=".19"/>
</g>
<g fill="#000" stroke="#000" stroke-width=".38">
<path d="M259.1 266.9h1.2v6.3h-1.2zM412.7 266.9h1.3v6.3h-1.3zM74.9 308.1h1.3v6.4h-1.3z"/>
<circle cx="196.8" cy="182.4" r=".63"/>
<circle cx="400" cy="188.8" r=".63"/>
<circle cx="488.9" cy="188.8" r=".63"/>
<circle cx="336.6" cy="305" r="1.27"/>
<circle cx="285.8" cy="330.4" r="1.27"/>
<circle cx="285.8" cy="355.8" r="1.27"/>
</g>
<g fill="none" stroke="#000" stroke-width=".63">
<path d="M396.9 139.9h6.3M130.2 216.1h6.3M155.6 216.1h6.3M193.7 216.1h6.3M244.5 216.1h6.3M269.9 216.1h6.3M320.7 216.1h6.3M346.1 216.1h6.3M396.9 216.1h6.3M422.3 216.1h6.3M447.7 216.1h6.3M485.8 216.1h6.3"/>
<path d="M292.1 295.4v6.4M381 295.4v6.4M95.2 308.1v6.4M333.4 311.3h6.3M485.8 305h6.3M130.2 324h6.3M155.6 324h6.3M181 324h6.3M339.7 355.8h6.4"/>
</g>
<g fill="#000" stroke="#000" stroke-width=".27">
<circle cx="273.1" cy="89.1" r=".76"/>
<circle cx="349.3" cy="89.1" r=".76"/>
<circle cx="260.4" cy="101.8" r=".76"/>
<circle cx="273.1" cy="114.5" r=".76"/>
<circle cx="336.6" cy="101.8" r=".76"/>
<circle cx="349.3" cy="114.5" r=".76"/>
<circle cx="158.8" cy="139.9" r=".76"/>
<circle cx="247.7" cy="139.9" r=".76"/>
<circle cx="273.1" cy="139.9" r=".76"/>
<circle cx="323.9" cy="139.9" r=".76"/>
<circle cx="349.3" cy="139.9" r=".76"/>
<circle cx="133.4" cy="165.3" r=".76"/>
<circle cx="158.8" cy="165.3" r=".76"/>
<circle cx="247.6" cy="178" r=".76"/>
<circle cx="247.7" cy="165.3" r=".76"/>
<circle cx="273.1" cy="165.3" r=".76"/>
<circle cx="323.9" cy="165.3" r=".76"/>
<circle cx="349.3" cy="165.3" r=".76"/>
<circle cx="374.7" cy="165.3" r=".76"/>
<circle cx="400.1" cy="165.3" r=".76"/>
<circle cx="450.9" cy="165.3" r=".76"/>
<circle cx="133.3" cy="184.3" r=".76"/>
<circle cx="247.6" cy="184.3" r=".76"/>
<circle cx="323.9" cy="184.3" r=".76"/>
<circle cx="425.5" cy="184.3" r=".76"/>
<circle cx="400.1" cy="203.4" r=".76"/>
</g>
<g font-size="3.5">
<text x="271.9" y="60">V</text>
<text x="348.1" y="60">V</text>
<text x="485.6" y="65.1">VE1</text>
<text x="277.5" y="73.7">R13</text>
<text x="353.7" y="73.7">R18</text>
<text x="251.7" y="88.9">C7</text>
<text x="263.3" y="84.1">VD2</text>
<text x="326.9" y="88.9">C10</text>
<text x="339.5" y="84.1">VD4</text>
<text x="157.6" y="110.8">V</text>
<text x="263.3" y="109.2">VD3</text>
<text x="339.5" y="109.2">VD5</text>
<text x="143.8" y="124.5">C4</text>
<text x="163" y="124.5">R7</text>
<text x="258.1" y="124.5">C8</text>
<text x="333.3" y="124.5">C11</text>
<text x="424.3" y="136.2">V</text>
<text x="449.7" y="136.2">V</text>
<text x="404.5" y="149.9">R21</text>
<text x="429.9" y="149.9">R22</text>
<text x="455.3" y="149.9">R24</text>
<text x="143.8" y="155.3">R6</text>
<text x="175.5" y="152.4">C5</text>
<text x="257.1" y="155.3">R12</text>
<text x="283.5" y="152.4">C9</text>
<text x="307.9" y="155.3">R15</text>
<text x="333.3" y="155.3">R17</text>
<text x="384.1" y="152.4">C12</text>
<text x="466.6" y="152.4">C15</text>
<text x="207.3" y="165.1">C6</text>
<text x="230.5" y="168">R10</text>
<text x="118.4" y="171.4">C3</text>
<text x="185.7" y="172.7">RP3</text>
<text x="409.5" y="171.4">C14</text>
<text x="99.3" y="174.3">R4</text>
<text x="177.3" y="176.5">SUSTAIN</text>
<text x="388.9" y="179.1">RP2</text>
<text x="477.8" y="179.1">RP1</text>
<text x="164.1" y="184.1">VT1</text>
<text x="278.4" y="184.1">VT2</text>
<text x="354.6" y="184.1">VT3</text>
<text x="386.4" y="182.9">TONE</text>
<text x="456.2" y="184.1">VT4</text>
<text x="470" y="182.9">VOLUME</text>
<text x="384.1" y="195.9">R20</text>
<text x="137.6" y="200.7">R5</text>
<text x="163" y="200.7">R8</text>
<text x="201.1" y="200.7">R9</text>
<text x="252.1" y="200.7">R11</text>
<text x="277.5" y="200.7">R14</text>
<text x="328.3" y="200.7">R16</text>
<text x="353.7" y="200.7">R19</text>
<text x="429.9" y="200.7">R23</text>
<text x="455.3" y="200.7">R25</text>
<text x="407" y="207.3">C13</text>
<text x="269.7" y="253.1">XS1</text>
<text x="271.3" y="256.9">IN</text>
<text x="333.1" y="254.3">SB1</text>
<text x="396.3" y="256.9">OUT</text>
<text x="396.7" y="253.1">XS2</text>
<text x="474.2" y="265.8">HL1</text>
<text x="507" y="265.8">VLS1</text>
<text x="79.2" y="284.5">XP1</text>
<text x="317.6" y="287">V</text>
<text x="80.4" y="288.3">9V</text>
<text x="98.2" y="293.7">VD1</text>
<text x="493.2" y="289.6">R1</text>
<text x="132.2" y="295">V</text>
<text x="157.6" y="295">V</text>
<text x="183" y="295">V</text>
<text x="118.2" y="300">V</text>
<text x="334.4" y="302.6">X3</text>
<text x="140.1" y="308.9">C1</text>
<text x="165.5" y="308.9">C2</text>
<text x="188.4" y="309.9">R3</text>
<text x="283.6" y="328">X1</text>
<text x="292.4" y="339.4">GB1</text>
<text x="347.1" y="340.4">R2</text>
<text x="283.6" y="361">X2</text>
</g>
<text font-size="2.8" x="475" y="400.4">Title: -1.13.A-1</text>
<g font-size="2.5">
<text x="77.5" y="183.9">IN-CIR</text>
<text x="502.8" y="183.9">OUT-CIR</text>
<text x="483.9" y="253.7">LED</text>
<text x="294.7" y="272.8">IN-CON</text>
<text x="312.4" y="272.8">OUT-CON</text>
<text x="344" y="272.8">OUT-CIR</text>
<text x="369.6" y="272.8">OUT-CON</text>
<text x="292.7" y="285.5">PP3-NEG</text>
<text x="349.4" y="285.5">LED</text>
<text x="312.4" y="298.2">IN-CON</text>
<text x="346.8" y="298.2">IN-CIR</text>
<text x="95.9" y="304.5">PP3-POS</text>
<text x="292.8" y="329.9">PP3-POS</text>
<text x="346.8" y="329.9">IN-CIR</text>
<text x="292.7" y="355.3">PP3-NEG</text>
</g>
<g font-size="2.1">
<text x="485.6" y="69.6">Gainta</text>
<text x="486.4" y="67.1">B013</text>
<text x="279.8" y="75.8">10</text>
<text x="356" y="75.8">10</text>
<text x="277.1" y="78.3">1%</text>
<text x="277.5" y="80.8">1206</text>
<text x="353.3" y="78.3">1%</text>
<text x="353.7" y="80.8">1206</text>
<text x="263" y="86.1">1N6263</text>
<text x="339.2" y="86.1">1N6263</text>
<text x="251.9" y="93.5">10%</text>
<text x="252.2" y="91">1,0</text>
<text x="328.1" y="93.5">10%</text>
<text x="328.4" y="91">1,0</text>
<text x="263" y="111.3">1N6263</text>
<text x="339.2" y="111.3">1N6263</text>
<text x="144" y="126.6">470</text>
<text x="144.5" y="129.1">5%</text>
<text x="162.8" y="129.1">1%</text>
<text x="163.2" y="131.6">1206</text>
<text x="165.5" y="126.6">10</text>
<text x="258.3" y="126.6">470</text>
<text x="258.8" y="129.1">5%</text>
<text x="334.5" y="126.6">470</text>
<text x="335" y="129.1">5%</text>
<text x="143.7" y="134.2">1206</text>
<text x="258" y="134.2">1206</text>
<text x="334.2" y="134.2">1206</text>
<text x="176" y="154.5">1,0</text>
<text x="284" y="154.5">1,0</text>
<text x="385.6" y="154.5">3,9</text>
<text x="404.1" y="154.5">1%</text>
<text x="406.8" y="152">22</text>
<text x="429.5" y="154.5">1%</text>
<text x="432.3" y="152">470</text>
<text x="454.9" y="154.5">1%</text>
<text x="457.6" y="152">10</text>
<text x="468.1" y="154.5">1,0</text>
<text x="144" y="157.2">510</text>
<text x="144.5" y="159.8">1%</text>
<text x="175.7" y="157">10%</text>
<text x="258.3" y="157.2">470</text>
<text x="258.8" y="159.8">1%</text>
<text x="283.6" y="157">10%</text>
<text x="309.6" y="159.8">1%</text>
<text x="309.7" y="157.2">10</text>
<text x="334.5" y="157.2">470</text>
<text x="335" y="159.8">1%</text>
<text x="385.2" y="157">10%</text>
<text x="404.5" y="157">1206</text>
<text x="429.9" y="157">1206</text>
<text x="455.3" y="157">1206</text>
<text x="467.8" y="157">10%</text>
<text x="143.7" y="162.3">1206</text>
<text x="207.8" y="167.2">1,0</text>
<text x="258" y="162.3">1206</text>
<text x="308.8" y="162.3">1206</text>
<text x="334.2" y="162.3">1206</text>
<text x="118.9" y="173.5">1,0</text>
<text x="207.4" y="169.7">10%</text>
<text x="232.2" y="172.5">1%</text>
<text x="232.2" y="169.9">10</text>
<text x="411" y="173.5">1,0</text>
<text x="100.1" y="178.8">1%</text>
<text x="100.1" y="176.3">39</text>
<text x="118.5" y="176.1">10%</text>
<text x="181.8" y="179.9">100 (A)</text>
<text x="231.3" y="175">1206</text>
<text x="410.6" y="176.1">10%</text>
<text x="99.2" y="181.4">1206</text>
<text x="176.5" y="182.4">PDB181-E415F</text>
<text x="185.3" y="185">Bourns</text>
<text x="164.7" y="186.2">2N5088</text>
<text x="279" y="186.2">2N5088</text>
<text x="355.2" y="186.2">2N5088</text>
<text x="379.7" y="188.8">PDB181-E415F</text>
<text x="384.9" y="186.2">100 (B)</text>
<text x="388.5" y="191.3">Bourns</text>
<text x="456.8" y="186.2">2N5088</text>
<text x="468.6" y="188.8">PDB181-E415F</text>
<text x="473.9" y="186.2">100 (A)</text>
<text x="477.4" y="191.3">Bourns</text>
<text x="385.9" y="197.9">22</text>
<text x="140.2" y="202.8">100</text>
<text x="203.6" y="202.8">1,8</text>
<text x="254.5" y="202.8">100</text>
<text x="279.3" y="202.8">390</text>
<text x="330.7" y="202.8">100</text>
<text x="355.5" y="202.8">390</text>
<text x="385.8" y="200.4">1%</text>
<text x="432.3" y="202.8">100</text>
<text x="457.6" y="202.8">2,0</text>
<text x="137.4" y="205.3">1%</text>
<text x="137.8" y="207.8">1206</text>
<text x="162.8" y="205.3">1%</text>
<text x="163.2" y="207.8">1206</text>
<text x="200.9" y="205.3">1%</text>
<text x="201.3" y="207.8">1206</text>
<text x="251.7" y="205.3">1%</text>
<text x="252.1" y="207.8">1206</text>
<text x="277.1" y="205.3">1%</text>
<text x="277.5" y="207.8">1206</text>
<text x="327.9" y="205.3">1%</text>
<text x="328.3" y="207.8">1206</text>
<text x="353.3" y="205.3">1%</text>
<text x="353.7" y="207.8">1206</text>
<text x="385" y="208">1206</text>
<text x="408.6" y="209.3">10</text>
<text x="429.5" y="205.3">1%</text>
<text x="429.9" y="207.8">1206</text>
<text x="454.9" y="205.3">1%</text>
<text x="455.3" y="207.8">1206</text>
<text x="406.7" y="211.9">10%</text>
<text x="329.3" y="256.3">PBS-24-302SP</text>
<text x="268.8" y="260.1">PJ-644C</text>
<text x="270.4" y="262.7">Daier</text>
<text x="333.9" y="258.8">Daier</text>
<text x="395.9" y="260.1">PJ-644C</text>
<text x="397.4" y="262.7">Daier</text>
<text x="465.8" y="267.7">FYL-5013UWC</text>
<text x="507.9" y="267.7">BR-17.8</text>
<text x="473" y="270.3">Foryard</text>
<text x="507.3" y="270.3">Kingbright</text>
<text x="78.2" y="291.7">DC-005S</text>
<text x="495.7" y="291.7">10</text>
<text x="79.9" y="294.2">Daier</text>
<text x="97.9" y="295.7">1N5817</text>
<text x="493" y="294.2">5%</text>
<text x="495" y="296.7">0,125</text>
<text x="142.6" y="310.9">10</text>
<text x="167.4" y="310.9">100</text>
<text x="188.1" y="312">X</text>
<text x="140" y="313.5">20%</text>
<text x="165.4" y="313.5">10%</text>
<text x="190.2" y="314.5">0,125</text>
<text x="292.5" y="343.9">PP3</text>
<text x="299.3" y="346.5">: BS-E</text>
<text x="346.9" y="345">1%</text>
<text x="349" y="347.5">0,125</text>
<text x="298.5" y="349">: BS-E</text>
<text x="475" y="378.9">This project is licensed under GNU General Public License v3.0 or later</text>
<text x="475" y="387.9">http://github.com/Adept666</text>
<text x="475" y="384.9">Igor Ivanov ( )</text>
<text x="475" y="393.9">Sheet: /</text>
<text x="475" y="390.9">Big Muff [REV2A] NYC</text>
<text x="475" y="396.6">File: -1.13.A-1.sch</text>
<text x="475" y="406.8">KiCad E.D.A. kicad 5.1.12-84ad8e8a8692ubuntu20.04.1</text>
<text x="475" y="404">Size: A2</text>
<text x="497" y="404">Date: 2024-05-23</text>
<text x="560" y="404">Rev: 2A</text>
<text x="560" y="406.8">Id: 1/1</text>
</g>
<g font-size="1.8">
<text x="35" y="11.8">1</text>
<text x="85" y="11.8">2</text>
<text x="135" y="11.8">3</text>
<text x="185" y="11.8">4</text>
<text x="235" y="11.8">5</text>
<text x="285" y="11.8">6</text>
<text x="335" y="11.8">7</text>
<text x="385" y="11.8">8</text>
<text x="435" y="11.8">9</text>
<text x="485" y="11.8">10</text>
<text x="535" y="11.8">11</text>
<text x="10.4" y="35.8">A</text>
<text x="582.4" y="35.8">A</text>
<text x="10.4" y="85.8">B</text>
<text x="582.4" y="85.8">B</text>
<text x="10.4" y="135.8">C</text>
<text x="582.4" y="135.8">C</text>
<text x="10.4" y="185.8">D</text>
<text x="582.4" y="185.8">D</text>
<text x="10.4" y="235.8">E</text>
<text x="582.4" y="235.8">E</text>
<text x="10.5" y="285.8">F</text>
<text x="582.5" y="285.8">F</text>
<text x="10.3" y="335.8">G</text>
<text x="582.3" y="335.8">G</text>
<text x="10.4" y="385.8">H</text>
<text x="582.4" y="385.8">H</text>
<text x="35" y="409.8">1</text>
<text x="85" y="409.8">2</text>
<text x="135" y="409.8">3</text>
<text x="185" y="409.8">4</text>
<text x="235" y="409.8">5</text>
<text x="285" y="409.8">6</text>
<text x="335" y="409.8">7</text>
<text x="385" y="409.8">8</text>
<text x="435" y="409.8">9</text>
<text x="485" y="409.8">10</text>
<text x="535" y="409.8">11</text>
</g>
</svg>
